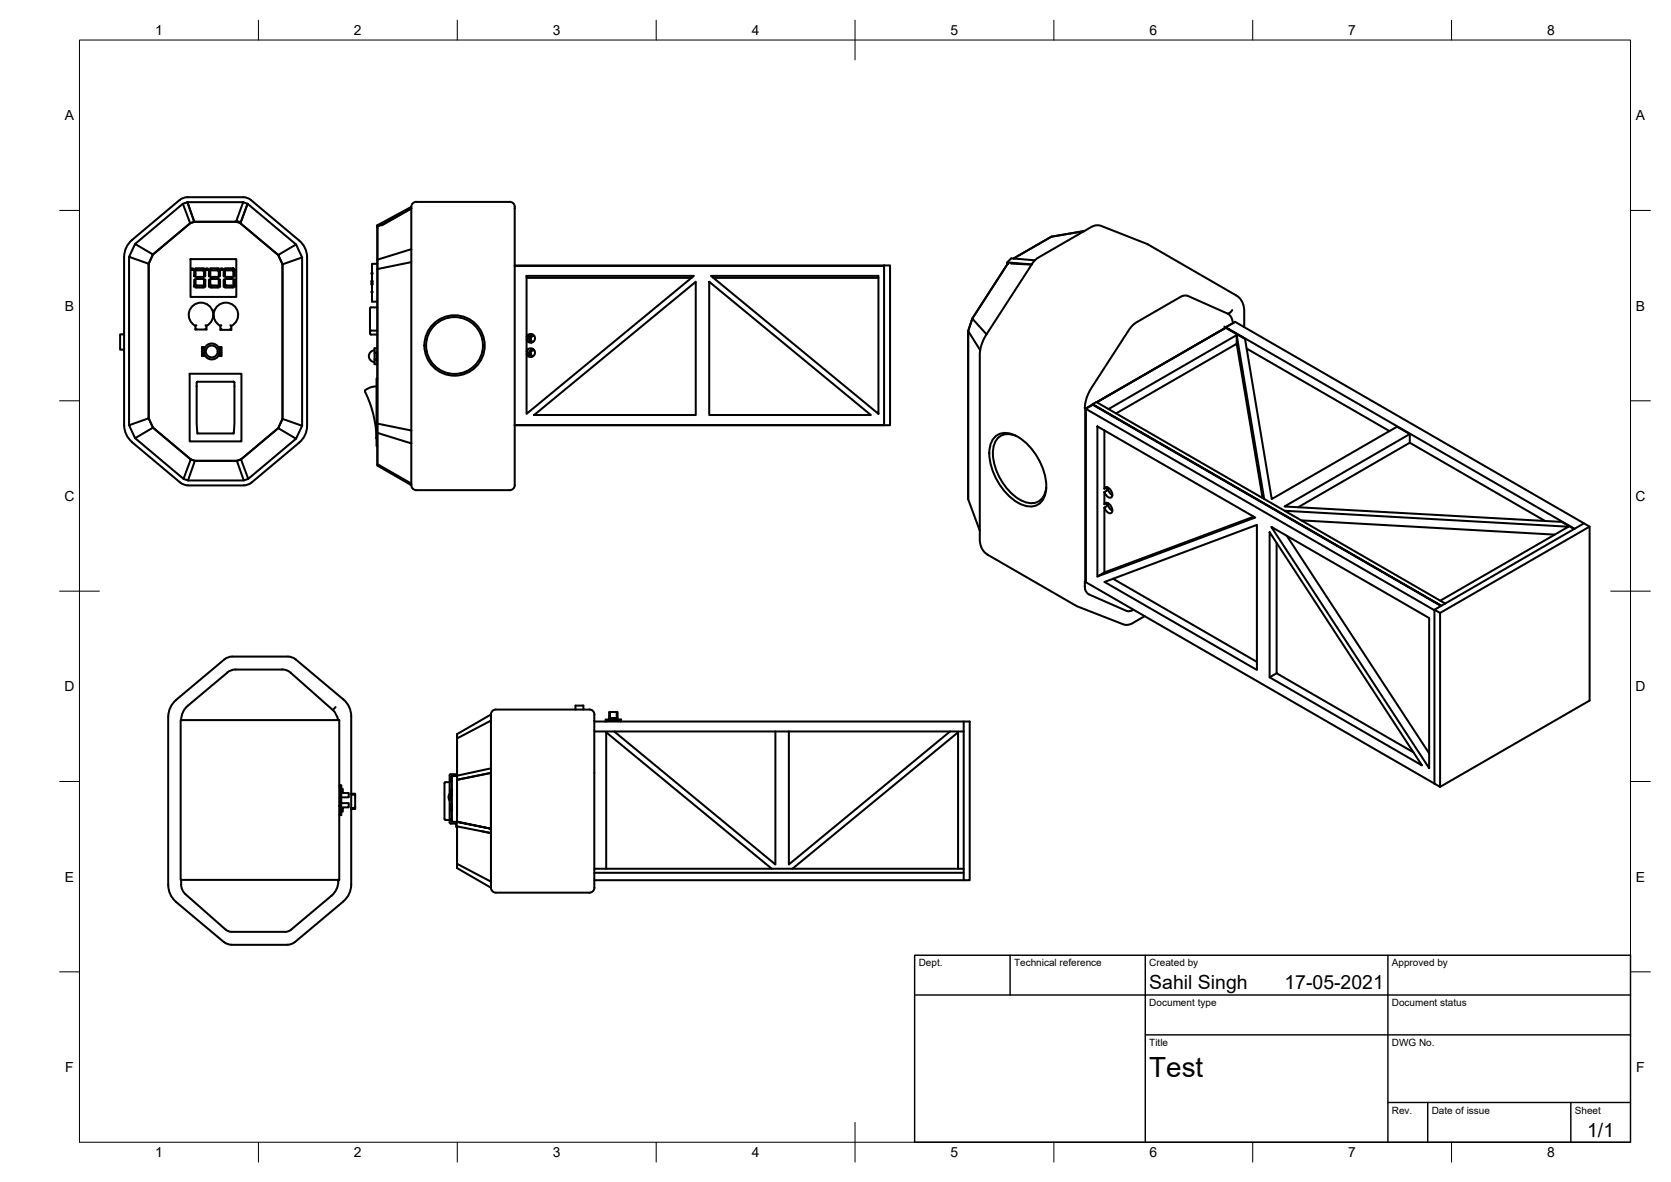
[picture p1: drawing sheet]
<svg xmlns="http://www.w3.org/2000/svg" width="420mm" height="297mm" viewBox="0 0 420 297" stroke-linecap="round" stroke-linejoin="round" font-family="sans-serif">
<!-- layer: Visible -->
<g fill="none" stroke="#000" stroke-width=".51">
<path d="M45.2 50.3l-12.5 10.5-1.1 1.7-.4 2M45.2 50.3l.7-.5 1.2-.2h14.1l1.2 .2 .7 .5M46 51.2l1.1-.4 1.8 4.9-1.1 .4zM46 51.2l-12 10.1M47.8 56.1l-9.3 7.9M59.4 55.7h.1M59.4 55.5l1.1 .4-.1 .2 9.6 8M61.2 50.8l-1.8 4.9M61.2 50.8h-14.1l1.8 4.9h10.5M61.2 50.8l1 .4-1.7 4.7M62.3 51.2l-.1 .2M62.3 51.2l-1.6 4.3"/>
<path d="M62.3 51.2l12.1 10.2M63.1 50.3l12.7 10.7 1 1.7 .4 2v42.3l-.2 1.4-.8 1.8-.9 1-12.1 10.1M94.9 57.2v59.8M94.9 57.3v8M103.4 52a1.23 1.23 0 0 1 1.3-1.3h23.5a1.34 1.34 0 0 1 1.2 1.7v69.5M103.4 52v.4M103.4 52l-8.6 4.7 .1 .6M103.4 52.4v10.2M103.4 52.4l-7.4 4.2M103.4 52.4l-8.6 4.7M31.2 64.5v42.4M32.4 64.5v42.4"/>
<path d="M34 61.3l4.5 2.7-1.1 2.3-5-1.8zM37.4 66.3v38.8l-5 1.8 1.6 3.2 4.5-2.6M38.5 64l9.3-7.9 1.1-.4h10.5l1 .4 9.6 8 1 2.3v38.9l-1 2.3-9.4 7.9-1 .3h-10.6l-1-.3-9.5-8-1.1-2.4v-38.8zM47.9 65.1h11.5v9.5h-11.5zM48.1 67.4h.4v.5h-.4zM48.8 67.6l.4 .5v1.3l-.2 .1-.2-.1zM48.8 70.3l.2-.1 .2 .1v1.3l-.4 .5zM49.1 67.4h2.2l-.3 .6h-1.5zM49.4 69.6h1.6l.1 .3-.1 .2h-1.6zM49.5 71.7h1.5l.3 .6h-2.2zM51.3 70.3l.2-.1 .1 .1v1.8l-.3-.5zM51.6 67.6v1.8l-.1 .1-.2-.1v-1.3z"/>
<path d="M51.8 67.4h.4v.5h-.4zM52.5 67.6l.4 .5v1.3l-.2 .1-.2-.1zM52.5 70.3l.2-.1 .2 .1v1.3l-.4 .5zM52.9 67.4h2.1l-.3 .6h-1.5zM53.1 69.6h1.6l.1 .3-.1 .2h-1.6zM53.2 71.7h1.5l.3 .6h-2.1zM53.6 79.4l.2 .3M54 77.8l-.4 .7M55 70.3l.2-.1 .1 .1v1.8l-.3-.5zM55.3 67.6v1.8l-.1 .1-.2-.1v-1.3zM55.5 67.4h.4v.5h-.4zM56.2 67.6l.4 .5v1.3l-.2 .1-.2-.1z"/>
<path d="M56.2 70.3l.2-.1 .2 .1v1.3l-.4 .5zM56.6 67.4h2.1l-.3 .6h-1.5zM56.8 69.6h1.6l.1 .3-.1 .2h-1.6zM56.9 71.7h1.5l.3 .6h-2.1zM58.7 70.3l.2-.1 .1 .1v1.8l-.3-.5zM59 67.6v1.8l-.1 .1-.2-.1v-1.3zM70 64.1l4.4-2.7 1.6 3.3-5 1.7zM71 66.4v38.9l-1 2.3 4.4 2.6 1.6-3.2-5-1.7M76 64.7v42.3M93.5 68.6v2.7M93.5 71.4v2.1M94.9 66.3h-1.4v9.5h1.4"/>
<path d="M94.9 77.2h-1.6a1.54 1.54 0 0 0-.3 1.7v4.9M94.9 67.6v38.9M103.4 62.6l-8.5 2.7v2.3l8.5-1.7M103.4 62.6v45.6M129.4 66.8h92.9M129.4 66.7h92.9M132.4 69.3h42.1l-42.1 34.7zM132.4 69.8h41.5M178.3 70.8l40.7 33.5h-40.7zM178.8 69.3h42.1v34.7zM179.4 69.8h41.5M222.3 66.7h1.5v40.2h-1.5"/>
<path d="M222.3 66.7v40.2M253.2 65.9l6.2 .5M253.4 66.2l-8.9 13.9-1.1 3.1v42.3M253.4 66.2l-8.9 13.9M254.3 66.2l5.1 .3M254.8 65l9.6-5.5 8.2-1.4-8.2 1.4zM260.2 65.4l-5.9-.5-1.1 1 .2 .3M308.7 78.8l-10-4.4-.9-.1-.8 .2-11.2 6.5-1 .8-.9 1-9.9 15.4-.8 1.9-.4 2.2 .2 .4 1.7-1-1.7 1-.2 45.4M308.7 78.8l.9 1 .3 1.1M309.8 77.9l-.4 .6-.7 .3M31.2 84h-1v3.9h1M47.7 93.9h13v17h-13z"/>
<path d="M49.1 81.9v.9h2.8v-.9M49.1 81.9a3.1 3.1 0 0 1-1-4.7 3.1 3.1 0 0 1 4.8 0 3.1 3.1 0 0 1-1 4.7M49.4 81.7l-.3 .2M49.4 82.6l-.3 .2M51.4 88.9h-.6v.6h.8M51.4 88.1h-.6v.5h.6M51.6 87.2h-.8v.5h.6M51.7 82.6l.2 .2M51.7 81.7l.2 .2M54.9 87.2h.8v.5h-.6M55.1 88.9h.6v.6h-.8M55.1 88.1h.6v.5h-.6"/>
<path d="M55.4 81.9v1h2.8v-1M55.7 81.7l-.3 .2M55.7 82.6l-.3 .3M57.9 82.6l.3 .3M57.9 81.7l.3 .2M58.2 81.9a3.1 3.1 0 0 0 1-4.7 3.1 3.1 0 0 0-4.8 0 3.1 3.1 0 0 0 1 4.7M93 82.9l.2 .2h1.7M93 83.8l.3 .3M93.3 84.1h1.6M94.2 88.8v1.5M94.2 88a1.49 1.49 0 0 0-1.4 1.5 1.49 1.49 0 0 0 1.4 1.5M94.7 90.3h-.5v1.2h.7"/>
<path d="M94.7 97.1l-2 .4a.97 .97 0 0 0-.9 .9 28.5 28.5 0 0 1 2.9 11.7M94.9 95.1h-.2v17h.2M94.9 87.5h-.7v1.3h.5M94.9 88.4h-.2v.5h.2M94.9 90.1h-.2v.5h.2M94.9 89.3h-.2v.5h.2M132.4 88.2a1.09 1.09 0 0 1 1.7-.4 1.09 1.09 0 0 1 0 1.7 1.09 1.09 0 0 1-1.7-.5M132.4 84.6a1.09 1.09 0 0 1 1.7-.4 1.09 1.09 0 0 1 0 1.7 1.09 1.09 0 0 1-1.7-.5M132.7 85.2v.6M132.7 87.8v1M132.7 88.8l.2 .7M133.1 88.8l.5 .9"/>
<path d="M133.1 85.2h.3M133.1 88.8h.3M133.1 85.2a1.07 1.07 0 0 1 1-1.1 1.07 1.07 0 0 0-.9 .8 1.07 1.07 0 0 0 .4 1.2M133.1 85.2l.5 .9M133.1 88.8a1.07 1.07 0 0 1 1-1.1 1.07 1.07 0 0 0-.9 .8 1.07 1.07 0 0 0 .4 1.2M133.1 85.1v.1M133.1 88.7v.1M133.3 83.9l-.5 .6-.1 .7M133.4 88.8l.2 .5 .4 .2M133.4 85.2l.2 .5 .4 .2M133.5 88l-.1 .1M134.4 84.4l-.7 .2-.3 .6"/>
<path d="M134.4 88l-.7 .2-.3 .6M243.4 83.2v42.3l3 7.9M248.1 84l-3.6-3.9-1.1 3.1 3.1 4.8M248.1 84l-1.3 2.6-.4 2.2v47l.2 1.3 .4 .9 .6 .9 .7 .5 22.6 13 12 4.6 1.7-.3 3.2-1.9M307.9 82.2l.3 .2 2.4-1.5 89.1 51.4v43.8l-37.6 21.6M308.2 82.4l-32.4 18.7M310.5 80.9l-2.3 1.3-.3-.1M311 86.4v-2.2l6.9 41.2M311 84.2l-32.3 18.6M312.8 82.2v-4.4l-.3-1.5a3.8 3.8 0 0 0-1.7-2.1l-22.5-12.9-11.6-4.6-1.3-.1-1 .5-14 8.1-.8 1-11.5 17.8M313.5 87.6l35.9 20.7M31.2 106.8l.4 2.1 1.1 1.7 12.6 10.7"/>
<path d="M34 110.1l12.1 10.2M37.4 105.1l1.1 2.4M38.5 107.5l9.5 8-1.9 4.8 1.2 .4 1.7-4.9M48 115.5l1 .3h10.6l1.7 4.9 1.1-.4-1.8-4.8M49.7 108.9h9.1l.1-2.5v-10.4h-9.4l-.1 10.2 .2 2.7M58.7 108.9h.1M60.6 115.5l-1 .3M70 107.6l-9.4 7.9M74.4 110.2l-12 10.1M94.9 116.6l8.5 4.9v.4l-8.5-4.9zM94.9 108.8v7.8M103.4 108.2l-8.5-1.7v2.3l8.5 2.6"/>
<path d="M103.4 108.2v3.2M103.4 111.4v10.1M129.4 106.8h92.9M134.3 104.3l40.6-33.5v33.5zM249.9 110.1a4.1 4.1 0 0 1 5-.8 15.2 15.2 0 0 1 8.1 14.1 4 4 0 0 1-6 3.4 15.2 15.2 0 0 1-8.2-14.1l.3-1zM255.6 109.6a3.9 3.9 0 0 0-5.9 3.5 14.5 14.5 0 0 0 7.4 12.8 3.9 3.9 0 0 0 6-3.4M274.7 101.6l1-.6 87.7 50.7M275.9 107.2l39.7 22.9-39.7 14.8zM277.7 108.2v14.6M280.6 103.9l30.4-17.5 6.5 38.7M354.5 109.1l-31.5 18.2 69.7 3.9 3.1 1.8M354.5 111.3l-28.1 16.2"/>
<path d="M45.4 121.3l1 .6 .9 .1M47.3 120.7h14M47.3 122h14M63.2 121.3l-.7 .4-1.2 .3M129.4 121.9a1.26 1.26 0 0 1-1.2 1.3h-23.5a1.26 1.26 0 0 1-1.3-1.3M277.7 127.6v16.3l37.5-14.1M277.7 123.6v3.1l.6-.3v.8l-.6 .4M277.7 122.8l.6-.3v.8l-.6 .3M277.7 126.7l.2-.3a1.68 1.68 0 0 1 1.6 2.5 1.44 1.44 0 0 1-1.8-1.4M277.7 122.8l.2-.3a1.68 1.68 0 0 1 1.6 2.5 1.44 1.44 0 0 1-1.8-1.4M278.6 126.4a2.22 2.22 0 0 0 1.1 1.9M278.6 122.5a2.22 2.22 0 0 0 1.1 1.9"/>
<path d="M319.2 133.7l38.3 58.6-38.3-22.1zM319.7 132.4l39.6 22.9v37.7zM321 136.4v32.8l34.4 19.9M323 128.4l71.4 4-32.2 18.5M323.6 134.6l35.7 54.7M327.2 130.8l63.7 3.6M388.5 130.9l-34-19.6v-2.2l-3.2-1.9-31.5 18.2-6.7-40.2-4.9-2.8v-.2l87.7 50.7M398.3 131.5l-37.6 21.7v43.7M399.7 132.3l-37.6 21.7M272.8 148.1a1.77 1.77 0 0 0 1 1.3l9.5 4.2h.7l.7-.3M277.7 143.9l-1.8 1M277.7 146.2l38.3-14.3v36.5z"/>
<path d="M279.9 145.4l36.1 20.9M285 153.2l-.3 .2M360.7 153.2l1.4 .8v43.7l-1.4-.8M360.7 153.4l-87.7-50.7v43.6l87.7 50.6M362.4 152.2l-87.7-50.6v.1l87.6 50.6M44.3 175.9l-1 1-.6 1.2-.4 2M57.2 169l-10.4 8.7-.9 1.5-.3 1.8M58.4 165h14l.8 .1 1.1 .6M58.4 165l-.9 .1-1.1 .6-12.1 10.2M59.2 168.3h11.7M59.3 168.2l-.9 .2-1.2 .6M70.9 168.2l1 .2 1.2 .7"/>
<path d="M73.1 169.1l10.6 9.3 .7-.7M74.3 165.7l12 10.1 1 1 .8 1.8 .2 1.4v42.3l-.2 1.4-.5 1.2-1.3 1.6M83.7 178.4l.8 1.2 .5 1.3M124.7 178.3h23.5M124.7 178.3a1.26 1.26 0 0 0-1.3 1.3M144.7 178.3v-1h2v1M148.2 178.3a1.26 1.26 0 0 1 1.3 1.3M149.4 179.6v43.5M153.4 178.9h-.2v1.5h2.1v.4M155.1 178.9h.2v1.5M321 169.2l-1.8 1M42.3 180.1v42.3l.2 1.4 .8 1.8 1 1 12 10.1"/>
<path d="M45.4 181h39.9v40.1h-39.9zM85.3 197.5h.2M85.5 197.4h.3v7.4h-.3zM85.8 198.2h.4v1.1h1.5v1.1h-1.9M88.3 199.5h1v.2h-1M89.3 199.7v3.3M113.1 196.6h-1.1l-.2 .2v9l.2 .3h1.1M113.1 194.8v5.7M113.1 199.4a1.49 1.49 0 0 0 0 1.8M113.3 194.6h1.6M113.3 194.6l-.2 .2M113.6 195.2v.5"/>
<path d="M113.6 195.9v2.8M113.6 198.9v.5M113.6 199.7v2.7M114.9 195h-1.3v11.5h1.3M114.9 184.5l8.5-4.9v1.5l-8.5 4.5zM114.9 184.5v22v-10.5l8.5-1.8v14.1M114.9 185.6v9.3M123.4 194.2v15.2M123.4 193.1l-8.5 1.8v1.1l8.5-1.8M123.4 181.1v13.1M149.4 181.3h94.4v39.9h-1.5v-39.9M149.4 183.8h92.9"/>
<path d="M152.3 180.8h3.9v.3h-3.9zM152.4 181.2h.1M152.4 181.1v.2M153.2 180.4v.4M153.4 180.4v-1.5h1.7v1.5M154.4 183.8l40.6 33.4v-33.4M156 181.1v.2M198.4 183.8v33.4l40.5-33.4M85.3 202.5v.1M85.3 204.7h.2M85.8 201.8h1.9v1.1h-1.5v1.1h-.4M88.3 203h1v.3h-1"/>
<path d="M113.1 201.1v5.6M113.1 200.5l.2 .2M113.1 206.7l.2 .3M113.3 200.7h.3M113.3 200.8h.3M113.3 207h1.5M113.3 200.8l-.2 .3M113.6 202.6v.5M113.6 203.4v2.7M114.7 207v.8h.2M114.8 206.6l8.6 1.7zM114.8 206.6v1.1l8.6 1.6"/>
<path d="M114.9 217.1v-9.4v10.5M121.1 208.9l2.3 .5M123.4 209.4v12.2M149.4 218.3h92.9M149.4 219.3h92.9M152.4 218.3v-34.3l41.7 34.3M199.2 218.3l41.7-34.3v34.3M45.6 221.1l.1 2.1 .6 1.2 10.4 9.2M56.8 233.6l.6 .4 .8 .2M85 221.1a4.7 4.7 0 0 1-1.6 4l-10.2 8.5-.7 .4-.8 .2h-13.5M86.3 226.5l-12.1 10.2-1.1 .6-14.9 .1-1.2-.2-.7-.5M123.4 223.1a1.26 1.26 0 0 0 1.3 1.2h23.5"/>
<path d="M123.4 221.6l-8.5-4.5v1.1l8.5 4.9M123.4 221.6v1.5M149.4 221.2h92.9M149.5 223.1a1.26 1.26 0 0 1-1.3 1.2"/>
<circle cx="53.2" cy="88.3" r="1.49"/>
<circle cx="53.2" cy="88.3" r="2"/>
<circle cx="114.3" cy="86.8" r="7.1"/>
<circle cx="114.3" cy="86.8" r="7.6"/>
</g>
<g fill="#000" stroke="#000" stroke-width=".25">
<circle cx="93.5" cy="70.7" r=".24"/>
<circle cx="93.5" cy="73.5" r=".24"/>
<circle cx="93.5" cy="71.4" r=".24"/>
<circle cx="93.5" cy="71.5" r=".24"/>
<circle cx="93.5" cy="70.6" r=".24"/>
<circle cx="93.5" cy="68.6" r=".24"/>
<circle cx="93.5" cy="71.3" r=".24"/>
<circle cx="93.5" cy="71" r=".24"/>
<circle cx="93.5" cy="73.3" r=".24"/>
<circle cx="93.5" cy="70.8" r=".24"/>
<circle cx="93.5" cy="68.8" r=".24"/>
<circle cx="253.4" cy="66.2" r=".24"/>
<circle cx="94.7" cy="110.1" r=".24"/>
<circle cx="113.6" cy="195.7" r=".24"/>
<circle cx="113.6" cy="198.4" r=".24"/>
<circle cx="113.6" cy="195.2" r=".24"/>
<circle cx="113.6" cy="200" r=".24"/>
<circle cx="113.6" cy="198.9" r=".24"/>
<circle cx="113.6" cy="199.4" r=".24"/>
<circle cx="113.6" cy="198.7" r=".24"/>
<circle cx="113.6" cy="199.7" r=".24"/>
<circle cx="113.6" cy="196.3" r=".24"/>
<circle cx="113.6" cy="195.9" r=".24"/>
<circle cx="113.6" cy="202.1" r=".24"/>
<circle cx="113.6" cy="203.7" r=".24"/>
<circle cx="113.6" cy="205.8" r=".24"/>
<circle cx="113.6" cy="206.2" r=".24"/>
<circle cx="113.6" cy="203.1" r=".24"/>
<circle cx="113.6" cy="202.4" r=".24"/>
<circle cx="113.6" cy="202.6" r=".24"/>
<circle cx="113.6" cy="203.4" r=".24"/>
</g>
<!-- layer: Border -->
<g fill="none" stroke="#000" stroke-width=".25">
<path d="M20 10.1h390v276.9h-390zM65 5.1v5M115 5.1v5M165 5.1v5M215 5.1v10M265 5.1v5M315 5.1v5M365 5.1v5M15 52.9h5M410 52.9h5M15 100.7h5M410 100.7h5"/>
<path d="M15 148.6h10M405 148.6h10M15 196.4h5M410 196.4h5M15 244.2h5M410 244.2h5M65 287v5M115 287v5M165 287v5M215 282.1v9.9M265 287v5M315 287v5"/>
<path d="M365 287v5"/>
</g>
<!-- layer: TitleBlock -->
<path d="M230 240.1h180v46.9h-180zM230 250h180M254 240.1v9.9M288 240.1v46.9M349 240.1v46.9M288 260.1h122M349 277.1h61M359 277.1v9.9M395 277.1v9.9" fill="none" stroke="#000" stroke-width=".36"/>
<text font-size="7" x="289" y="270.6">Test</text>
<g font-size="4.9">
<text x="289" y="248.5">Sahil Singh</text>
<text x="323" y="248.5">17-05-2021</text>
<text x="399.1" y="285.7">1/1</text>
</g>
<g font-size="3.5">
<text x="39" y="8.8">1</text>
<text x="89" y="8.8">2</text>
<text x="139" y="8.8">3</text>
<text x="189" y="8.8">4</text>
<text x="239" y="8.8">5</text>
<text x="289" y="8.8">6</text>
<text x="339" y="8.8">7</text>
<text x="389" y="8.8">8</text>
<text x="16.3" y="30.2">A</text>
<text x="411.3" y="30.2">A</text>
<text x="16.3" y="78">B</text>
<text x="411.3" y="78">B</text>
<text x="16.2" y="125.9">C</text>
<text x="411.2" y="125.9">C</text>
<text x="16.2" y="173.7">D</text>
<text x="411.2" y="173.7">D</text>
<text x="16.3" y="221.6">E</text>
<text x="411.3" y="221.6">E</text>
<text x="16.4" y="269.4">F</text>
<text x="411.4" y="269.4">F</text>
<text x="39" y="290.8">1</text>
<text x="89" y="290.8">2</text>
<text x="139" y="290.8">3</text>
<text x="189" y="290.8">4</text>
<text x="239" y="290.8">5</text>
<text x="289" y="290.8">6</text>
<text x="339" y="290.8">7</text>
<text x="389" y="290.8">8</text>
</g>
<g font-size="2.5">
<text x="231" y="242.9">Dept.</text>
<text x="255" y="242.9">Technical reference</text>
<text x="289" y="242.9">Created by</text>
<text x="350" y="242.9">Approved by</text>
<text x="289" y="252.8">Document type</text>
<text x="350" y="252.8">Document status</text>
<text x="289" y="262.9">Title</text>
<text x="350" y="262.9">DWG No.</text>
<text x="350" y="279.9">Rev.</text>
<text x="360" y="279.9">Date of issue</text>
<text x="396" y="279.9">Sheet</text>
</g>
</svg>
